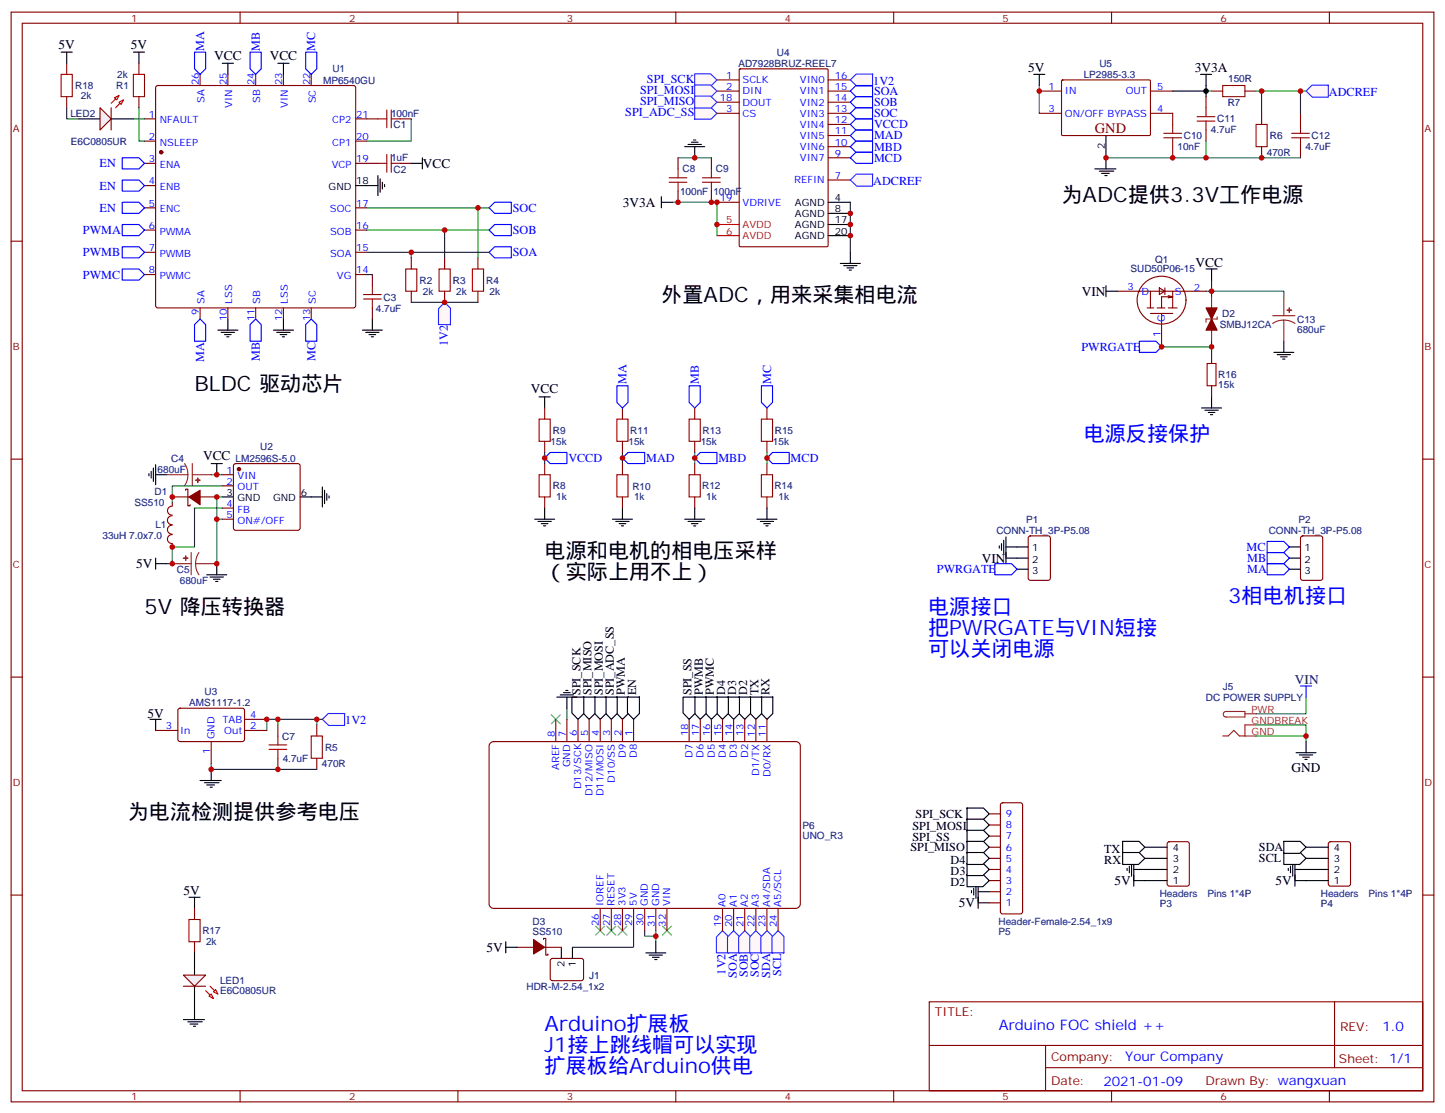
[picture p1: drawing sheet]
<svg xmlns="http://www.w3.org/2000/svg" width="459mm" height="353mm" viewBox="0 0 459 353" stroke-linecap="round" stroke-linejoin="round" font-family="sans-serif">
<g fill="none" stroke="#870000" stroke-width=".35">
<path d="M3.5 3.8h451.6v345.8h-451.6zM7.1 7.4h444.5v338.6h-444.5zM76.2 3.8v3.6M145.3 3.8v3.6M214.5 3.8v3.6M283.6 3.8v3.6M352.8 3.8v3.6M421.9 3.8v3.6M44.1 20.1v3.5M44.1 30.7v3.5M45.9 37.7h3.5M49.6 27.3l.5-.2h62.1l.5 .2 .2 .5v69.2l-.2 .5-.5 .2h-62.1l-.5-.3-.2-.4v-69.2z"/>
<path d="M63.5 23.6v3.5M72.3 23.6v3.5M81.1 23.6v3.5M90 23.6v3.5M98.8 23.6v3.5M112.9 37.7h7M127 37.7h3.5M45.9 44.8h3.5M45.9 51.8h3.5M45.9 58.9h3.5M112.9 44.8h3.5M112.9 51.8h7"/>
<path d="M127 51.8h3.5M3.5 76.5h3.6M45.9 65.9h3.5M45.9 73h3.5M112.9 65.9h3.5M112.9 73h3.5M451.6 76.5h3.5M45.9 80h3.5M45.9 87.1h3.5M63.5 97.7v3.5M72.3 97.7v3.5M81.1 97.7v3.5"/>
<path d="M90 97.7v3.5M98.8 97.7v3.5M112.9 80h3.5M112.9 87.1h3.5M3.5 145.7h3.6M54.7 159.4v1.1M54.7 157.7h5.3M58.9 155.5v-.3h.7v5.3h.7v-.4M63.5 157.7h5.3M70.6 154.1h3.5M70.6 150.6h3.5M74.3 147.3l.5-.2h19.7l.5 .2 .2 .5v19.7l-.2 .5-.5 .2h-19.7l-.5-.2-.2-.5v-19.7z"/>
<path d="M451.6 145.7h3.5M54.7 166.6a1.41 1.41 0 0 0-1.6 1.4 1.41 1.41 0 0 0 1.6 1.4M54.7 163.6a1.41 1.41 0 0 0-1.6 1.4 1.41 1.41 0 0 0 1.6 1.5M54.7 169.6a1.41 1.41 0 0 0-1.6 1.4 1.41 1.41 0 0 0 1.6 1.4M54.7 160.6a1.41 1.41 0 0 0-1.5 1.4 1.41 1.41 0 0 0 1.5 1.4M54.7 172.5v1M70.6 164.7h3.5M70.6 161.2h3.5M3.5 214.8h3.6M451.6 214.8h3.5M3.5 284h3.6M451.6 284h3.5"/>
<path d="M294.9 317.8h156.7v28.2h-156.7zM423.5 317.8l.1 20.9M295 331.7h156.4M331.8 338.7h119.6M331.8 331.7v14.1M76.2 346v3.6M145.3 346v3.6M214.5 346v3.6M283.6 346v3.6M352.8 346v3.6M421.9 346v3.6"/>
</g>
<g fill="#870000" stroke="#870000" stroke-width=".35">
<path d="M60 157.7l3.5-2.2v4.6z"/>
<circle cx="51.2" cy="48.3" r=".53"/>
<circle cx="75.8" cy="148.8" r=".53"/>
</g>
<g fill="none" stroke="#000" stroke-width=".35">
<path d="M42.3 16.5h3.6M44.1 16.5v3.6M70.6 20.1h3.5M72.3 20.1v3.5M88.2 20.1h3.5M90 20.1v3.5M112.9 58.9h7M119.9 55.7v6.4M120.6 56.8v4.2M121.4 57.8v2.1M122.1 58.5v.7M130.5 51.8h3.6"/>
<path d="M134.1 50.1v3.5M69.1 104.7h6.4M70.2 105.4h4.2M71.3 106.2h2.1M72 106.9h.7M72.3 101.2v3.5M86.8 104.7h6.3M87.8 105.4h4.3M88.9 106.2h2.1M89.6 106.9h.7M90 101.2v3.5M115 104.7h6.4"/>
<path d="M116.1 105.4h4.2M117.1 106.2h2.1M117.8 106.9h.7M118.2 101.2v3.5M47.3 150.2v.8M48 149.5v2.2M48.7 148.5v4.2M49.4 150.6h3.5M49.4 147.4v6.4M67 147.1h3.6M68.8 147.1v3.5M70.6 157.7h3.5"/>
<path d="M95.2 157.7h7.1M102.3 154.5v6.3M103 155.5v4.3M103.7 156.6v2.1M104.4 157.3v.7M49.4 177.1v3.5M49.4 178.8h3.5M68.8 178.8v3.6M65.6 182.4h6.4M66.7 183.1h4.2M67.7 183.8h2.1M68.4 184.5h.7"/>
</g>
<g fill="none" stroke="#00f" stroke-width=".35">
<path d="M61.7 16.5h3.6v5.3l-1.8 1.8-1.8-1.8zM79.4 16.5h3.5v5.3l-1.8 1.8-1.7-1.8zM97 16.5h3.5v5.3l-1.7 1.8-1.8-1.8zM38.8 50.1h5.3l1.8 1.7-1.8 1.8h-5.3zM38.8 57.1h5.3l1.8 1.8-1.8 1.7h-5.3zM38.8 71.2h5.3l1.8 1.8-1.8 1.8h-5.3zM38.8 78.3h5.3l1.8 1.7-1.8 1.8h-5.3zM38.8 64.2h5.3l1.8 1.7-1.8 1.8h-5.3zM155.2 73l1.8-1.8h5.3v3.6h-5.3zM155.2 65.9l1.8-1.7h5.3v3.5h-5.3zM157 78.3h5.3v3.5h-5.3l-1.8-1.8zM38.8 85.3h5.3l1.8 1.8-1.8 1.8h-5.3z"/>
<path d="M63.5 101.2l1.8 1.8v5.3h-3.6v-5.3zM81.1 101.2l1.8 1.8v5.3h-3.5v-5.3zM98.8 101.2l1.7 1.8v5.3h-3.5v-5.3z"/>
</g>
<path d="M42.3 23.6h3.6v7.1h-3.6zM119.9 37.7h2.9M122.8 34.9v5.6M124.2 37.7h2.8M124.2 34.9v5.6M119.9 51.8h2.9M122.8 49v5.6M124.2 49v5.6M124.2 51.8h2.8" fill="none" stroke="#a10000" stroke-width=".35"/>
<path d="M130.5 37.7v7.1h-14.1M67 150.6h3.6M70.6 157.7h-1.8v21.1M70.6 154.1h-15.9v5.3M68.8 164.7h1.8M70.6 161.2h-8.9v12.3h-7v5.3h-1.8" fill="none" stroke="#008700" stroke-width=".35"/>
<path d="M52.9 150.6h6.7M58.6 147.1l.8 1.6 .2 1.9M59.6 150.6l-.2 1.9-.8 1.6M61 150.6h6M61 147.1v7M54.7 178.8h6M60.7 175.3v7.1M62.1 178.8l.2 1.9 .8 1.7M62.1 178.8h6.7M63.1 175.3l-.8 1.7-.2 1.8" fill="none" stroke="#8c2424" stroke-width=".35"/>
<g fill="#8c2424" stroke="#8c2424" stroke-width=".35">
<path d="M62.8 151.7v1.4z"/>
<path d="M62.1 152.3l1.4 .1z"/>
<path d="M58.9 176.4v1.4z"/>
<path d="M58.2 177.1h1.4z"/>
</g>
<g fill="#fff7f7" stroke="#420aff" stroke-width=".35">
<path d="M220.5 23.4h5l2 2-1.8 1.8h-5.3z"/>
<path d="M220.5 27h5l2 1.9-1.8 1.8h-5.3z"/>
<path d="M220.5 34h5l2 1.9-1.8 1.9h-5.3z"/>
<path d="M220.5 30.5h5l2 1.9-1.8 1.9h-5.3z"/>
</g>
<g fill="none" stroke="#000" stroke-width=".35">
<path d="M328.1 23.6h3.5M329.8 23.6v3.5M372.2 28.9h10.6M381 23.6h3.5M382.8 23.6v7.1M217.3 46.5h6.4M218.4 45.8h4.2M219.4 45.1h2.1M220.1 44.4h.7M220.5 46.5v3.6M347.5 53.6h6.7M348.9 54.3h4.6"/>
<path d="M349.6 55h2.5M350.7 55.7h.7M351 43v10.6M209.9 64.2h3.5M209.9 62.4v3.5M262.8 64.2h7.1M262.8 67.7h7.1M262.8 71.2h7.1M262.8 74.8h7.1M266.7 83.6h6.3M267.8 84.3h4.2M268.8 85h2.1"/>
<path d="M269.5 85.7h.7M269.9 80v3.6"/>
</g>
<path d="M329.8 27.1v8.8M215.2 50.1h10.6M382.8 44.8v5.3h-31.8M213.4 64.2h14.1v10.6M269.9 64.2v15.8" fill="none" stroke="#008700" stroke-width=".35"/>
<g fill="none" stroke="#870000" stroke-width=".35">
<path d="M227.5 25.4h7.1M227.5 28.9h7.1M227.5 35.9h7.1M227.5 32.4h7.1M234.7 22l.2-.2h27.6l.3 .2v55.9l-.2 .3-27.7 .1-.3-.2zM262.8 25.4h7.1M262.8 28.9h7.1M262.8 35.9h7.1M262.8 39.5h7.1M262.8 32.4h7.1M329.8 28.9h7.1M329.8 35.9h7.1"/>
<path d="M337 25.5l.3-.1h27.7l.1 .3v17.1l-.3 .2-27.7-.1-.2-.2zM365.1 28.9h7.1M365.1 35.9h7.1v3.6M382.8 30.7v3.5M215.2 50.1v3.5M225.8 50.1v3.5M262.8 57.1h7.1M262.8 50.1h7.1M262.8 46.5h7.1M262.8 43h7.1M372.2 46.5v3.6M382.8 41.2v3.6"/>
<path d="M215.2 60.6v3.6M225.8 60.6v3.6M227.5 64.2h7.1"/>
</g>
<path d="M227.5 71.2h7.1M227.5 74.8h7.1" fill="none" stroke="#f00" stroke-width=".35"/>
<g fill="none" stroke="#a10000" stroke-width=".35">
<path d="M372.2 39.5v2.8M379.9 38.4h5.7M379.9 37h5.7M382.8 34.2v2.8M382.8 38.4v2.8M212.4 56.4h5.6M212.4 57.8h5.6M215.2 53.6v2.8M215.2 57.8v2.8M223 56.4h5.6M223 57.8h5.6M225.8 53.6v2.8"/>
<path d="M225.8 57.8v2.8M369.4 43.7h5.6M369.4 42.3h5.6M372.2 43.7v2.8"/>
</g>
<path d="M269.9 57.1l1.8-1.8h5.3l-.1 3.8h-5z" fill="#fff7f7" stroke="#420aff" stroke-width=".35"/>
<path d="M116.4 65.9h38.8M116.4 73h38.8M116.4 80h38.8M116.4 87.1h1.8" fill="none" stroke="#008700" stroke-width=".35"/>
<path d="M115.4 94.9h5.6M115.4 93.5h5.6M118.2 90.6v2.9M118.2 94.9v2.8M85.4 237.7h5.6M85.4 236.3h5.6M88.2 233.5v2.8M88.2 237.7v2.9" fill="none" stroke="#a10000" stroke-width=".35"/>
<path d="M118.2 87.1v3.5M118.2 97.7v3.5M88.2 230v3.5M88.2 240.6v3.5" fill="none" stroke="#870000" stroke-width=".35"/>
<path d="M47.6 228.2h3.6M49.4 228.2v3.5M63.5 247.6h6.7M64.9 248.3h4.6M65.6 249h2.5M66.7 249.7h.7M67 244.1v3.5" fill="none" stroke="#000" stroke-width=".35"/>
<g fill="#fff7f7" stroke="#420aff" stroke-width=".35">
<path d="M102.3 228.2l1.9-1.8h5.2v3.8h-5.1z"/>
<path d="M141.1 95.9l1.9 1.9v5.3l-3.8-.1v-5.1z"/>
</g>
<path d="M388.1 27.1h7v3.6h-7zM398.6 39.5h3.6v7h-3.6zM128.8 85.3h3.5v7.1h-3.5zM139.3 85.3h3.6v7.1h-3.6zM149.9 85.3h3.6v7.1h-3.6zM98.8 233.5h3.5v7.1h-3.5z" fill="none" stroke="#a10000" stroke-width=".35"/>
<path d="M384.5 28.9h3.6M395.1 28.9h3.5M400.4 35.9v3.6M400.4 46.5v3.6M130.5 81.8v3.5M130.5 92.4v3.5M141.1 81.8v3.5M141.1 92.4v3.5M151.7 81.8v3.5M151.7 92.4v3.5M100.5 230v3.5M100.5 240.6v3.5" fill="none" stroke="#870000" stroke-width=".35"/>
<path d="M141.1 73v8.8M151.7 65.9v15.9M130.5 95.9h21.2M130.5 80v1.8M88.2 228.2v1.8M100.5 228.2v1.8M102.3 228.2h-17.6v3.5" fill="none" stroke="#008700" stroke-width=".35"/>
<path d="M416.4 27h5.3l-.1 3.8h-5.1l-2-1.9z" fill="#fff7f7" stroke="#420aff" stroke-width=".35"/>
<path d="M412.7 39.5v2.8M409.9 43.7h5.7M409.9 42.3h5.7M412.7 43.7v2.8" fill="none" stroke="#a10000" stroke-width=".35"/>
<path d="M412.7 35.9v3.6M412.7 46.5v3.6" fill="none" stroke="#870000" stroke-width=".35"/>
<path d="M382.8 28.9h1.7M398.6 28.9h15.9M400.4 28.9v7M412.7 28.9v7M382.8 50.1h29.9" fill="none" stroke="#008700" stroke-width=".35"/>
<path d="M271.7 23.5h5.3l-.1 3.8h-5l-2-1.9z" fill="#fff7f7" stroke="#420aff" stroke-width=".35"/>
<g fill="none" stroke="#00f" stroke-width=".35">
<path d="M271.6 27.1h5.3v3.6h-5.3l-1.7-1.8zM271.6 30.7h5.3v3.5h-5.3l-1.7-1.8zM271.6 34.2h5.3v3.5h-5.3l-1.7-1.8zM271.6 37.7h5.3v3.5h-5.3l-1.7-1.7zM269.9 46.5l1.7-1.7h5.3v3.5h-5.3zM269.9 50.1l1.7-1.8h5.3v3.5h-5.3zM271.6 41.2h5.3v3.6h-5.3l-1.7-1.8zM361.6 108.3h5.3l1.8 1.7-1.8 1.8h-5.3zM195.8 122.4h3.5v5.3l-1.7 1.7-1.8-1.7zM218.7 122.4h3.5v5.3l-1.7 1.7-1.8-1.7zM241.7 122.4h3.5v5.3l-1.8 1.7-1.7-1.7zM172.9 145.3l1.7-1.8h5.3v3.6h-5.3z"/>
<path d="M197.6 145.3l1.7-1.8h5.3v3.6h-5.3zM220.5 145.3l1.7-1.8h5.3v3.6h-5.3zM243.4 145.3l1.8-1.8h5.3v3.6h-5.3zM402.2 171.8h5.3l1.7 1.7-1.7 1.8h-5.3zM402.2 175.3h5.3l1.7 1.8-1.7 1.7h-5.3zM402.2 178.8h5.3l1.7 1.8-1.7 1.8h-5.3z"/>
</g>
<g fill="none" stroke="#000" stroke-width=".35">
<path d="M351 92.4h3.5M351 90.6v3.6M382.8 85.3h3.5M384.5 85.3v3.6M404.3 111.8h6.3M405.3 112.5h4.3M406.4 113.2h2.1M407.1 113.9h.7M407.5 108.3v3.5M171.1 125.9h3.5M172.9 125.9v3.5M381.4 129.4h6.3"/>
<path d="M382.4 130.1h4.2M383.5 130.8h2.1M384.2 131.6h.7M384.5 125.9v3.5M169.7 164.7h6.3M170.7 165.4h4.3M171.8 166.1h2.1M172.5 166.8h.7M172.9 161.2v3.5M194.4 164.7h6.3M195.4 165.4h4.3M196.5 166.1h2.1"/>
<path d="M197.2 166.8h.7M197.6 161.2v3.5M217.3 164.7h6.4M218.4 165.4h4.2M219.4 166.1h2.1M220.1 166.8h.7M220.5 161.2v3.5M240.2 164.7h6.4M241.3 165.4h4.2M242.4 166.1h2.1M243.1 166.8h.7M243.4 161.2v3.5"/>
<path d="M319.3 177.1h7M319.3 175.3v3.5M322.8 173.5h3.5M409.2 177.1h3.5M409.2 173.5h3.5M322.8 180.6h3.5M409.2 180.6h3.5"/>
</g>
<path d="M383.1 115.3h2.8v7.1h-2.8zM171.1 133h3.5v7h-3.5zM195.8 133h3.5v7h-3.5zM218.7 133h3.5v7h-3.5zM241.7 133h3.5v7h-3.5zM171.1 150.6h3.5v7.1h-3.5zM195.8 150.6h3.5v7.1h-3.5zM218.7 150.6h3.5v7.1h-3.5zM241.7 150.6h3.5v7.1h-3.5z" fill="none" stroke="#a10000" stroke-width=".35"/>
<g fill="none" stroke="#870000" stroke-width=".35">
<path d="M354.5 92.4h28.3M362.8 90.2a7.7 7.7 0 0 1 13.1 2.2 7.7 7.7 0 0 1-8.4 10.3 7.5 7.5 0 0 1-4.7-12.5zM364.1 97.7h2.1M365.1 99.4h7.1M365.1 92.4v5.3M367.2 97.7h2.5M367.9 91.3l1.8 1.1-1.8 1.1zM368.7 99.4v3.2M369.7 91.3v2.2M370.8 94.5l1.4-.3h-3.5v3.5M370.8 97.7h2.8M370.8 93.8l1.4 .4"/>
<path d="M372.2 92.4v5.3M368.7 103v7M384.5 111.8v3.5M172.9 129.4v3.6M197.6 129.4v3.6M220.5 129.4v3.6M243.4 129.4v3.6M384.5 122.4v3.5M172.9 140v3.5M172.9 147.1v3.5M172.9 157.7v3.5M197.6 140v3.5"/>
<path d="M197.6 147.1v3.5M197.6 157.7v3.5M220.5 140v3.5M220.5 147.1v3.5M220.5 157.7v3.5M243.4 140v3.5M243.4 147.1v3.5M243.4 157.7v3.5M326.6 170.2l.4-.2h5.7l.6 .4 .1 13-.5 .7h-5.9l-.6-.4-.1-13zM413 170.2l.5-.2h5.6l.7 .4v13l-.5 .7h-5.8l-.7-.4-.1-13z"/>
</g>
<path d="M382.8 92.4h24.7v1.8M384.5 88.9v5.3M368.7 110h15.8M384.5 108.3v3.5M172.9 143.5v3.6M197.6 143.5v3.6M220.5 143.5v3.6M243.4 143.5v3.6" fill="none" stroke="#008700" stroke-width=".35"/>
<path d="M384.5 94.2v14.1M407.5 94.2v6M386.3 100.5v.7h-3.5v1.1M403.9 100.2h7.1M407.5 101.6l-1.9 .2-1.7 .8M407.5 101.6l1.8 .2 1.7 .8M407.5 101.6v6.7" fill="none" stroke="#8c2424" stroke-width=".35"/>
<g fill="#870000" stroke="#870000" stroke-width=".35">
<path d="M382.8 97.7h3.5l-1.8 3.5z"/>
<path d="M384.5 101.2l1.8 3.5h-3.5z"/>
</g>
<g fill="#8c2424" stroke="#8c2424" stroke-width=".35">
<path d="M408.5 98.4h1.4z"/>
<path d="M409.2 97.7v1.4z"/>
</g>
<g fill="#fff7f7" stroke="#420aff" stroke-width=".35">
<path d="M229.3 295.2l1.9 1.9v5.3l-3.8-.1v-5z"/>
<path d="M232.8 295.2l1.9 1.9v5.3l-3.8-.1v-5z"/>
<path d="M236.4 295.2l1.8 1.9v5.3l-3.8-.1v-5z"/>
<path d="M239.9 295.2l1.8 1.9v5.3l-3.8-.1v-5z"/>
<path d="M243.4 295.2l1.9 1.9v5.3l-3.8-.1v-5z"/>
<path d="M246.9 295.2l1.9 1.9v5.3l-3.8-.1v-5z"/>
</g>
<g fill="#fff" stroke="#000" stroke-width=".35">
<path d="M241.5 221.2l3.8-.1v5.3l-1.9 1.8-1.9-2z"/>
<path d="M237.9 221.2l3.8-.1v5.3l-1.8 1.8-2-2z"/>
<path d="M234.4 221.2l3.8-.1v5.3l-1.8 1.8-2-2z"/>
<path d="M230.9 221.2l3.8-.1v5.3l-1.9 1.8-1.9-2z"/>
<path d="M227.4 221.2l3.8-.1v5.3l-1.9 1.8-1.9-2z"/>
<path d="M223.8 221.2l3.8-.1v5.3l-1.8 1.8-2-2z"/>
<path d="M220.3 221.2l3.8-.1v5.3l-1.9 1.8-1.9-2z"/>
<path d="M195.6 221.2l3.8-.1v5.3l-1.8 1.8-2-2z"/>
<path d="M192.1 221.2l3.8-.1v5.3l-1.9 1.8-1.9-2z"/>
<path d="M188.6 221.2l3.8-.1v5.3l-1.9 1.8-1.9-2z"/>
<path d="M185 221.2l3.8-.1v5.3l-1.8 1.8-2-2z"/>
<path d="M181.5 221.2l3.8-.1v5.3l-1.9 1.8-1.9-2z"/>
</g>
<path d="M179.9 224.7v3.5M201.1 295.2v5.3h-19.4M204.6 295.2v1.8h3.5M208.1 295.2v3.6" fill="none" stroke="#008700" stroke-width=".35"/>
<g fill="none" stroke="#000" stroke-width=".35">
<path d="M178.9 219.7h2.1M179.6 219h.7M176.7 221.2h6.4M177.8 220.5h4.2M179.9 221.2v3.5M60 284.7h3.5M61.7 284.7v3.5M160.5 298.8v3.5M208.1 298.8v3.5M61.7 302.3v7.1M61.7 312.9v7M160.5 300.5h3.5"/>
<path d="M178.2 300.5v3.6M181.7 300.5v3.6M205 302.3h6.3M206 303h4.3M207.1 303.7h2.1M207.8 304.4h.7"/>
</g>
<path d="M175 226.8l2.8 2.8M177.8 226.8l-2.8 2.8M189.1 293.8l2.8 2.9M191.9 293.8l-2.8 2.9M192.6 293.8l2.8 2.9M195.4 293.8l-2.8 2.9M210.3 293.8l2.8 2.9M213.1 293.8l-2.8 2.9" fill="none" stroke="#3c3" stroke-width=".35"/>
<path d="M61.7 288.2v3.5M61.7 298.8v3.5M172.5 298.1v-.4h.7v5.3h.7v-.4M164 300.5h5.3M172.9 300.5h5.3M174.9 304.3l.4-.2h9.5l.4 .7-.1 5.9-.6 .4-9.4-.1-.5-.6v-5.6z" fill="none" stroke="#870000" stroke-width=".35"/>
<path d="M169.3 298.1l3.6 2.4-3.6 2.1z" fill="#870000" stroke="#870000" stroke-width=".35"/>
<path d="M60 291.7h3.5v7.1h-3.5z" fill="none" stroke="#a10000" stroke-width=".35"/>
<path d="M58.2 309.4h7.1l-3.6 3.5z" fill="#f0f0f0" stroke="#870000" stroke-width=".35"/>
<path d="M65.3 314.3l2.4 2.5M66.7 312.9l2.4 2.4" fill="none" stroke="#f00" stroke-width=".35"/>
<g fill="#f0f0f0" stroke="#f00" stroke-width=".35">
<path d="M66.3 316.1l.7-.8 .7 1.5z"/>
<path d="M67.7 314.6l.7-.7 .7 1.4z"/>
</g>
<path d="M21.2 20.1v3.5M21.2 30.7v3.5M58.2 312.9h7.1" fill="none" stroke="#870000" stroke-width=".35"/>
<g fill="none" stroke="#000" stroke-width=".35">
<path d="M310.4 279.7v8.5M357.7 275.5v.7M358.4 274.8v2.1M359.1 273.7v4.3M359.8 275.8h3.6M359.8 272.7v6.3M408.9 275.5v.7M409.6 274.8v2.1M410.3 273.7v4.3M411 275.8h3.5M411 272.7v6.3M308.3 282.5v.7"/>
<path d="M309 281.8v2.2M309.7 280.8v4.2M310.4 282.9h3.6M310.4 286.4h3.6M61.7 319.9v3.6M58.2 323.5h6.7M59.6 324.2h4.6M60.3 324.9h2.5M61.4 325.6h.7"/>
</g>
<path d="M19.4 23.6h3.5v7.1h-3.5z" fill="none" stroke="#a10000" stroke-width=".35"/>
<path d="M44.1 34.2v10.6h1.8" fill="none" stroke="#008700" stroke-width=".35"/>
<g fill="#fff" stroke="#000" stroke-width=".35">
<path d="M356.2 266.9h5.3l1.9 1.9-2.1 1.9h-5z"/>
<path d="M356.2 270.5h5.3l1.9 1.8-2.1 1.9h-5z"/>
</g>
<path d="M359.8 279.4h3.6M359.8 277.6v3.5" fill="none" stroke="#000" stroke-width=".35"/>
<g fill="#fff" stroke="#000" stroke-width=".35">
<path d="M407.4 270.5h5.3l1.8 1.8-2 1.9h-5z"/>
<path d="M407.4 266.9h5.3l1.8 1.9-2 1.9h-5z"/>
</g>
<g fill="none" stroke="#000" stroke-width=".35">
<path d="M24.7 37.7h7M35.3 37.7h7M317.1 173.2v.7M317.9 172.5v2.1M318.6 171.4v4.2M319.3 173.5h3.5M319.3 170.4v6.3M411.3 238.8h6.4M412.4 239.5h4.2M414.5 235.3v3.5M413.5 240.2h2.1M414.2 240.9h.7"/>
<path d="M363.4 279.4h7M363.4 275.8h7M363.4 272.3h7M363.4 268.8h7M411 279.4h3.5M411 277.6v3.5"/>
</g>
<path d="M398.6 230h15.9v5.3M398.6 233.5h15.9M414.5 221.2v5.2h-15.9" fill="none" stroke="#008700" stroke-width=".35"/>
<path d="M315.7 178.8h5.3l1.8 1.8-1.8 1.8h-5.3zM412.7 217.6h3.6M414.5 217.6v3.6" fill="none" stroke="#00f" stroke-width=".35"/>
<path d="M388.1 233.5h1.7l1.8-1.8 1.7 1.8h5.3M388.5 226l.6-.3h6v1.8h-6a.88 .88 0 0 1-.8-.6 .88 .88 0 0 1 .2-.9zM395.1 226.4h3.5M398.6 230l-3.5-.1v3.6" fill="none" stroke="#8c2424" stroke-width=".35"/>
<path d="M314 258.2h3.5M317.7 254.9l.5-.2h5.6l.5 .2 .3 .5v33.8l-.3 .5-.5 .2h-5.6l-.5-.2-.2-.5v-33.8zM314 279.4h3.5M314 275.8h3.5M314 272.3h3.5M314 268.8h3.5M314 265.3h3.5M314 261.7h3.5M370.7 267.2l.4-.2h5.7l.6 .4 .1 13-.5 .7h-5.9l-.6-.4-.1-13zM314 286.4h3.5M314 282.9h3.5" fill="none" stroke="#870000" stroke-width=".35"/>
<path d="M196.1 293.8l2.9 2.9M199 293.8l-2.9 2.9" fill="none" stroke="#3c3" stroke-width=".35"/>
<path d="M31.7 34.2l3.6 3.5-3.6 3.5z" fill="#f0f0f0" stroke="#870000" stroke-width=".35"/>
<path d="M37.7 30.3l-2.4 2.5M39.2 31.7l-2.5 2.5" fill="none" stroke="#f00" stroke-width=".35"/>
<g fill="#f0f0f0" stroke="#f00" stroke-width=".35">
<path d="M37.7 32.4l1.5-.7-.7 1.4z"/>
<path d="M36.3 31l1.4-.7-.7 1.4z"/>
</g>
<path d="M35.3 34.2v7" fill="none" stroke="#870000" stroke-width=".35"/>
<path d="M21.2 34.2v3.5h3.5M42.3 37.7h3.6" fill="none" stroke="#008700" stroke-width=".35"/>
<path d="M19.4 16.5h3.5M21.2 16.5v3.6" fill="none" stroke="#000" stroke-width=".35"/>
<path d="M155.5 235.8l1.1-.5h96a1.41 1.41 0 0 1 1.4 1.4v50.1a1.51 1.51 0 0 1-1.4 1.4h-96a1.51 1.51 0 0 1-1.4-1.4v-50.1z" fill="#fff" stroke="#800000" stroke-width=".35"/>
<g fill="none" stroke="#870000" stroke-width=".35">
<path d="M176.4 228.2v7.1M179.9 228.2v7.1M183.4 228.2v7.1M187 228.2v7.1M190.5 228.2v7.1M194 228.2v7.1M197.6 228.2v7.1M201.1 228.2v7.1M218.7 228.2v7.1M222.2 228.2v7.1M225.8 228.2v7.1M229.3 228.2v7.1"/>
<path d="M232.8 228.2v7.1M236.4 228.2v7.1M239.9 228.2v7.1M243.4 228.2v7.1M421.8 267.2l.5-.2h5.6l.7 .4v13l-.4 .7h-5.9l-.7-.4v-13zM190.5 288.2v7M194 288.2v7M197.6 288.2v7M201.1 288.2v7M204.6 288.2v7M208.1 288.2v7M211.7 288.2v7"/>
<path d="M229.3 288.2v7M232.8 288.2v7M236.4 288.2v7M239.9 288.2v7M243.4 288.2v7M246.9 288.2v7"/>
</g>
<path d="M414.5 279.4h7.1M414.5 275.8h7.1M414.5 272.3h7.1M414.5 268.8h7.1" fill="none" stroke="#000" stroke-width=".35"/>
<g fill="#fff" stroke="#000" stroke-width=".35">
<path d="M306.8 256.3h5.3l1.9 1.9-2.1 1.9h-5z"/>
<path d="M306.8 259.9h5.3l1.9 1.8-2.1 2h-5z"/>
<path d="M306.8 263.4h5.3l1.9 1.9-2.1 1.9h-5z"/>
<path d="M306.8 266.9h5.3l1.9 1.9-2.1 1.9h-5z"/>
<path d="M306.8 277.5h5.3l1.9 1.9-2.1 1.9h-5z"/>
<path d="M306.8 274h5.3l1.9 1.8-2.1 2h-5z"/>
<path d="M306.8 270.5h5.3l1.9 1.8-2.1 1.9h-5z"/>
<path d="M216.8 221.2l3.8-.1v5.3l-1.9 1.8-1.9-2z"/>
<path d="M199.1 221.2l3.8-.1v5.3l-1.8 1.8-2-2z"/>
</g>
<path d="M49.4 231.7h7M56.7 224.9l.4-.2h20.1l.4 .7-.1 9.4-.6 .5-20-.1-.5-.6v-9.2zM67 235.3v7M77.6 231.7h7.1M77.6 228.2h7.1" fill="none" stroke="#870000" stroke-width=".35"/>
<path d="M67 242.3v1.8h33.5" fill="none" stroke="#008700" stroke-width=".35"/>
<g fill="#c00">
<circle cx="68.8" cy="164.7" r=".88"/>
<circle cx="68.8" cy="150.6" r=".88"/>
<circle cx="68.8" cy="157.7" r=".88"/>
<circle cx="54.7" cy="157.7" r=".88"/>
<circle cx="68.8" cy="178.8" r=".88"/>
<circle cx="54.7" cy="173.5" r=".88"/>
<circle cx="54.7" cy="178.8" r=".88"/>
<circle cx="269.9" cy="67.7" r=".88"/>
<circle cx="269.9" cy="71.2" r=".88"/>
<circle cx="269.9" cy="74.8" r=".88"/>
</g>
<circle cx="382.8" cy="28.9" r=".88" fill="#000"/>
<g fill="#c00">
<circle cx="220.5" cy="50.1" r=".88"/>
<circle cx="227.5" cy="71.2" r=".88"/>
<circle cx="227.5" cy="64.2" r=".88"/>
<circle cx="225.8" cy="64.2" r=".88"/>
<circle cx="215.2" cy="64.2" r=".88"/>
<circle cx="329.8" cy="28.9" r=".88"/>
<circle cx="351" cy="50.1" r=".88"/>
<circle cx="372.2" cy="50.1" r=".88"/>
<circle cx="88.2" cy="228.2" r=".88"/>
<circle cx="100.5" cy="228.2" r=".88"/>
<circle cx="141.1" cy="95.9" r=".88"/>
<circle cx="130.5" cy="80" r=".88"/>
<circle cx="141.1" cy="73" r=".88"/>
<circle cx="151.7" cy="65.9" r=".88"/>
<circle cx="382.8" cy="50.1" r=".88"/>
<circle cx="400.4" cy="50.1" r=".88"/>
<circle cx="400.4" cy="28.9" r=".88"/>
<circle cx="412.8" cy="28.9" r=".88"/>
<circle cx="172.9" cy="145.3" r=".88"/>
<circle cx="197.6" cy="145.3" r=".88"/>
<circle cx="220.5" cy="145.3" r=".88"/>
<circle cx="243.4" cy="145.3" r=".88"/>
<circle cx="384.5" cy="92.4" r=".88"/>
<circle cx="384.5" cy="110" r=".88"/>
<circle cx="368.7" cy="110" r=".88"/>
<circle cx="208.1" cy="297" r=".88"/>
<circle cx="414.5" cy="233.5" r=".88"/>
<circle cx="84.7" cy="228.2" r=".88"/>
<circle cx="88.2" cy="244.1" r=".88"/>
<circle cx="67" cy="244.1" r=".88"/>
</g>
<g font-size="6.7">
<text x="336.9" y="64.2">为ADC提供3.3V工作电源</text>
<text x="209.9" y="95.9">外置ADC，用来采集相电流</text>
<text x="61.7" y="124.1">BLDC 驱动芯片</text>
<text x="172.9" y="177.1">电源和电机的相电压采样</text>
<text x="172.9" y="183.8">（实际上用不上）</text>
<text x="45.9" y="194.7">5V 降压转换器</text>
<text x="40.6" y="260">为电流检测提供参考电压</text>
</g>
<g font-size="6.7" fill="#00f">
<text x="344" y="140">电源反接保护</text>
<text x="389.8" y="191.2">3相电机接口</text>
<text x="294.6" y="194.7">电源接口</text>
<text x="294.6" y="201.4">把PWRGATE与VIN短接</text>
<text x="294.6" y="208.1">可以关闭电源</text>
<text x="172.9" y="327">Arduino扩展板</text>
<text x="172.9" y="333.7">J1接上跳线帽可以实现</text>
<text x="172.9" y="340.4">扩展板给Arduino供电</text>
</g>
<text font-size="4.6" fill="#800" x="347.5" y="42.3">GND</text>
<text font-size="4.6" fill="#00f" x="317" y="326.8">Arduino FOC shield ++</text>
<g font-size="4.2">
<text x="18.6" y="15.4">5V</text>
<text x="41.5" y="15.4">5V</text>
<text x="68" y="19">VCC</text>
<text x="85.6" y="19">VCC</text>
<text x="326.3" y="22.9">5V</text>
<text x="379.2" y="22.9">3V3A</text>
<text x="134.2" y="53.3">VCC</text>
<text x="197.7" y="65.6">3V3A</text>
<text x="379.4" y="84.6">VCC</text>
<text x="343.4" y="93.8">VIN</text>
<text x="168.5" y="124.8">VCC</text>
<text x="64.4" y="146">VCC</text>
<text x="311.6" y="178.5">VIN</text>
<text x="43.3" y="180.3">5V</text>
<text x="46.8" y="227.9">5V</text>
<text x="409.9" y="244.9">GND</text>
<text x="353.7" y="280.8">5V</text>
<text x="404.9" y="280.8">5V</text>
<text x="58.2" y="284">5V</text>
<text x="304.3" y="287.9">5V</text>
<text x="154.4" y="302">5V</text>
</g>
<text font-size="4.2" fill="#000080" x="411" y="216.9">VIN</text>
<g font-size="4.2" fill="#00f">
<text x="438.7" y="327.1">1.0</text>
<text x="357.1" y="336.6">Your Company</text>
<text x="350.2" y="344.4">2021-01-09</text>
</g>
<g font-size="3.9" fill="#00f">
<text x="64.8" y="16.1" transform="rotate(-90 64.8 16.1)">MA</text>
<text x="82.4" y="16.1" transform="rotate(-90 82.4 16.1)">MB</text>
<text x="100.1" y="16.1" transform="rotate(-90 100.1 16.1)">MC</text>
<text x="203.1" y="29.8">SPI_MOSI</text>
<text x="205.3" y="26.3">SPI_SCK</text>
<text x="277.2" y="26.9">1V2</text>
<text x="203.1" y="33.3">SPI_MISO</text>
<text x="277.4" y="30.1">SOA</text>
<text x="277.4" y="33.7">SOB</text>
<text x="421.8" y="30.4">ADCREF</text>
<text x="198.5" y="36.9">SPI_ADC_SS</text>
<text x="277.4" y="37.2">SOC</text>
<text x="277.4" y="40.7">VCCD</text>
<text x="277.4" y="44.3">MAD</text>
<text x="277.4" y="47.8">MBD</text>
<text x="31.6" y="53.1">EN</text>
<text x="277.4" y="51.3">MCD</text>
<text x="277.2" y="58.7">ADCREF</text>
<text x="31.6" y="60.2">EN</text>
<text x="31.6" y="67.2">EN</text>
<text x="162.7" y="67.2">SOC</text>
<text x="26.3" y="74.3">PWMA</text>
<text x="162.7" y="74.2">SOB</text>
<text x="26.3" y="81.4">PWMB</text>
<text x="162.7" y="81.3">SOA</text>
<text x="26.3" y="88.4">PWMC</text>
<text x="142.1" y="109.7" transform="rotate(-90 142.1 109.7)">1V2</text>
<text x="343.2" y="111.2">PWRGATE</text>
<text x="64.8" y="114.8" transform="rotate(-90 64.8 114.8)">MA</text>
<text x="82.5" y="114.6" transform="rotate(-90 82.5 114.6)">MB</text>
<text x="100.1" y="114.6" transform="rotate(-90 100.1 114.6)">MC</text>
<text x="198.9" y="121.9" transform="rotate(-90 198.9 121.9)">MA</text>
<text x="221.8" y="121.9" transform="rotate(-90 221.8 121.9)">MB</text>
<text x="244.7" y="121.9" transform="rotate(-90 244.7 121.9)">MC</text>
<text x="180.4" y="146.6">VCCD</text>
<text x="205.1" y="146.6">MAD</text>
<text x="228" y="146.6">MBD</text>
<text x="250.9" y="146.6">MCD</text>
<text x="395.6" y="174.8">MC</text>
<text x="395.9" y="178.3">MB</text>
<text x="297.4" y="181.8">PWRGATE</text>
<text x="395.9" y="181.8">MA</text>
<text x="109.6" y="229.8">1V2</text>
<text x="230.3" y="309.2" transform="rotate(-90 230.3 309.2)">1V2</text>
<text x="233.8" y="310.2" transform="rotate(-90 233.8 310.2)">SOA</text>
<text x="237.3" y="310" transform="rotate(-90 237.3 310)">SOB</text>
<text x="240.9" y="310" transform="rotate(-90 240.9 310)">SOC</text>
<text x="244.4" y="310.2" transform="rotate(-90 244.4 310.2)">SDA</text>
<text x="247.9" y="309.6" transform="rotate(-90 247.9 309.6)">SCL</text>
</g>
<g font-size="3.9">
<text x="184.2" y="220.5" transform="rotate(-90 184.2 220.5)">SPI_SCK</text>
<text x="187.8" y="220.5" transform="rotate(-90 187.8 220.5)">SPI_MISO</text>
<text x="191.3" y="220.5" transform="rotate(-90 191.3 220.5)">SPI_MOSI</text>
<text x="194.8" y="220.5" transform="rotate(-90 194.8 220.5)">SPI_ADC_SS</text>
<text x="198.4" y="220.5" transform="rotate(-90 198.4 220.5)">PWMA</text>
<text x="201.9" y="220.5" transform="rotate(-90 201.9 220.5)">EN</text>
<text x="219.5" y="220.5" transform="rotate(-90 219.5 220.5)">SPI_SS</text>
<text x="223" y="220.5" transform="rotate(-90 223 220.5)">PWMB</text>
<text x="226.6" y="220.5" transform="rotate(-90 226.6 220.5)">PWMC</text>
<text x="230.1" y="220.5" transform="rotate(-90 230.1 220.5)">D4</text>
<text x="233.6" y="220.5" transform="rotate(-90 233.6 220.5)">D3</text>
<text x="237.2" y="220.5" transform="rotate(-90 237.2 220.5)">D2</text>
<text x="240.7" y="220.5" transform="rotate(-90 240.7 220.5)">TX</text>
<text x="244.2" y="220.5" transform="rotate(-90 244.2 220.5)">RX</text>
<text x="289.6" y="263.4">SPI_MOSI</text>
<text x="290.6" y="259.4">SPI_SCK</text>
<text x="289.6" y="266.9">SPI_SS</text>
<text x="289" y="270">SPI_MISO</text>
<text x="301.7" y="274">D4</text>
<text x="350.4" y="270.6">TX</text>
<text x="350.4" y="274.1">RX</text>
<text x="399.5" y="273.6">SCL</text>
<text x="399.5" y="270.1">SDA</text>
<text x="301.7" y="281">D2</text>
<text x="301.7" y="277.5">D3</text>
</g>
<g font-size="3.9" fill="#800">
<text x="296.7" y="322.4">TITLE:</text>
<text x="425.3" y="327.1">REV:</text>
<text x="333.6" y="336.6">Company:</text>
<text x="425" y="337.2">Sheet: 1/1</text>
<text x="333.6" y="344.3">Date:</text>
<text x="382.6" y="344.4">Drawn By: wangxuan</text>
</g>
<g font-size="3.2" fill="#800">
<text x="41.6" y="6.8">1</text>
<text x="110.8" y="6.8">2</text>
<text x="179.9" y="6.8">3</text>
<text x="249.1" y="6.8">4</text>
<text x="318.2" y="6.8">5</text>
<text x="387.3" y="6.8">6</text>
<text x="4.1" y="41.9">A</text>
<text x="452.1" y="41.9">A</text>
<text x="4.1" y="111.1">B</text>
<text x="452.1" y="111.1">B</text>
<text x="4.1" y="180.2">C</text>
<text x="452.1" y="180.2">C</text>
<text x="4.1" y="249.4">D</text>
<text x="452.1" y="249.4">D</text>
<text x="41.6" y="349">1</text>
<text x="110.8" y="349">2</text>
<text x="179.9" y="349">3</text>
<text x="249.1" y="349">4</text>
<text x="318.2" y="349">5</text>
<text x="387.3" y="349">6</text>
</g>
<g font-size="3.2" fill="#000080">
<text x="246.6" y="17.8">U4</text>
<text x="105.5" y="23">U1</text>
<text x="234.3" y="21.3">AD7928BRUZ-REEL7</text>
<text x="348.9" y="21.2">U5</text>
<text x="23.9" y="28.3">R18</text>
<text x="36.9" y="28.3">R1</text>
<text x="37.2" y="24.7">2k</text>
<text x="102.5" y="26.5">MP6540GU</text>
<text x="344" y="24.8">LP2985-3.3</text>
<text x="389.8" y="26.1">150R</text>
<text x="25.6" y="31.5">2k</text>
<text x="389.6" y="33.5">R7</text>
<text x="22.3" y="37.1">LED2</text>
<text x="124.1" y="37.1">100nF</text>
<text x="124.9" y="40.6">C1</text>
<text x="386.3" y="38.9">C11</text>
<text x="22.5" y="45.9">E6C0805UR</text>
<text x="373.7" y="47.6">10nF</text>
<text x="375.7" y="44.2">C10</text>
<text x="384.3" y="42.4">4.7uF</text>
<text x="403" y="44.2">R6</text>
<text x="414.3" y="47.6">4.7uF</text>
<text x="416.3" y="44.2">C12</text>
<text x="124.1" y="51.2">1uF</text>
<text x="402" y="49.4">470R</text>
<text x="124.9" y="54.7">C2</text>
<text x="216.6" y="54.7">C8</text>
<text x="227.2" y="54.7">C9</text>
<text x="215.8" y="61.8">100nF</text>
<text x="226.4" y="61.8">100nF</text>
<text x="366.6" y="83.3">Q1</text>
<text x="358.8" y="86.4">SUD50P06-15</text>
<text x="121.7" y="95.3">C3</text>
<text x="133.2" y="90">R2</text>
<text x="134.2" y="93.5">2k</text>
<text x="143.7" y="90">R3</text>
<text x="144.8" y="93.5">2k</text>
<text x="154.3" y="90">R4</text>
<text x="155.4" y="93.5">2k</text>
<text x="119.3" y="98.8">4.7uF</text>
<text x="387.9" y="100.6">D2</text>
<text x="387.2" y="104.1">SMBJ12CA</text>
<text x="411.7" y="105.5">680uF</text>
<text x="411.7" y="102.3">C13</text>
<text x="386.6" y="123.2">15k</text>
<text x="386.6" y="120">R16</text>
<text x="175.5" y="137.6">R9</text>
<text x="200" y="137.6">R11</text>
<text x="223" y="137.6">R13</text>
<text x="245.9" y="137.6">R15</text>
<text x="82.6" y="142.7">U2</text>
<text x="174.8" y="141.1">15k</text>
<text x="199.5" y="141.1">15k</text>
<text x="222.4" y="141.1">15k</text>
<text x="245.3" y="141.1">15k</text>
<text x="50" y="150">680uF</text>
<text x="54.3" y="146.4">C4</text>
<text x="74.8" y="146.4">LM2596S-5.0</text>
<text x="175.5" y="155.3">R8</text>
<text x="200.7" y="155.3">R10</text>
<text x="222.9" y="155.3">R12</text>
<text x="245.8" y="155.3">R14</text>
<text x="42.7" y="160.6">SS510</text>
<text x="49.1" y="157">D1</text>
<text x="176.5" y="158.8">1k</text>
<text x="201.2" y="158.8">1k</text>
<text x="224.2" y="158.8">1k</text>
<text x="247.1" y="158.8">1k</text>
<text x="49.3" y="167.6">L1</text>
<text x="325.7" y="165.8">P1</text>
<text x="412.2" y="165.8">P2</text>
<text x="32.5" y="171.1">33uH 7.0x7.0</text>
<text x="316.2" y="169.4">CONN-TH_3P-P5.08</text>
<text x="402.7" y="169.4">CONN-TH_3P-P5.08</text>
<text x="56.1" y="181.7">C5</text>
<text x="57.1" y="185.3">680uF</text>
<text x="64.9" y="220.4">U3</text>
<text x="388.1" y="218.8">J5</text>
<text x="60.1" y="224.1">AMS1117-1.2</text>
<text x="382.7" y="222.3">DC POWER SUPPLY</text>
<text x="89.6" y="234.7">C7</text>
<text x="103.2" y="238.2">R5</text>
<text x="89.7" y="241.7">4.7uF</text>
<text x="102.2" y="243.5">470R</text>
<text x="254.7" y="262.8">P6</text>
<text x="254.7" y="266">UNO_R3</text>
<text x="368.1" y="284.7">Headers</text>
<text x="368.1" y="287.8">P3</text>
<text x="383.2" y="284.7">Pins 1*4P</text>
<text x="419.2" y="284.7">Headers</text>
<text x="419.2" y="287.8">P4</text>
<text x="434.4" y="284.7">Pins 1*4P</text>
<text x="169" y="293.5">D3</text>
<text x="316.9" y="293.5">Header-Female-2.54_1x9</text>
<text x="64.2" y="296.4">R17</text>
<text x="65.4" y="299.9">2k</text>
<text x="169" y="296.7">SS510</text>
<text x="316.9" y="296.6">P5</text>
<text x="187" y="310.5">J1</text>
<text x="69.8" y="315.4">E6C0805UR</text>
<text x="69.9" y="312.3">LED1</text>
<text x="167.1" y="314">HDR-M-2.54_1x2</text>
</g>
<g font-size="3.2" fill="#00f">
<text x="63.1" y="27" transform="rotate(-90 63.1 27)">26</text>
<text x="72" y="27" transform="rotate(-90 72 27)">25</text>
<text x="80.8" y="27" transform="rotate(-90 80.8 27)">24</text>
<text x="89.6" y="27" transform="rotate(-90 89.6 27)">23</text>
<text x="98.4" y="27" transform="rotate(-90 98.4 27)">22</text>
<text x="230.5" y="25">1</text>
<text x="230.5" y="28.5">2</text>
<text x="235.7" y="26.4">SCLK</text>
<text x="235.7" y="30">DIN</text>
<text x="253.9" y="30">VIN1</text>
<text x="253.9" y="26.4">VIN0</text>
<text x="264.9" y="28.5">15</text>
<text x="264.9" y="25">16</text>
<text x="332.8" y="28.5">1</text>
<text x="338" y="30">IN</text>
<text x="357.3" y="30">OUT</text>
<text x="367.2" y="28.5">5</text>
<text x="64.9" y="32.8" transform="rotate(-90 64.9 32.8)">SA</text>
<text x="73.7" y="34.3" transform="rotate(-90 73.7 34.3)">VIN</text>
<text x="82.5" y="32.8" transform="rotate(-90 82.5 32.8)">SB</text>
<text x="91.4" y="34.3" transform="rotate(-90 91.4 34.3)">VIN</text>
<text x="100.2" y="32.8" transform="rotate(-90 100.2 32.8)">SC</text>
<text x="228.4" y="32.1">18</text>
<text x="230.5" y="35.6">3</text>
<text x="235.7" y="33.5">DOUT</text>
<text x="253.9" y="33.5">VIN2</text>
<text x="264.9" y="35.6">13</text>
<text x="264.9" y="32.1">14</text>
<text x="332.8" y="35.6">3</text>
<text x="367.2" y="35.6">4</text>
<text x="47.2" y="37.4">1</text>
<text x="50.7" y="39.1">NFAULT</text>
<text x="105.4" y="39.1">CP2</text>
<text x="113.1" y="37.4">21</text>
<text x="235.7" y="37">CS</text>
<text x="253.9" y="40.5">VIN4</text>
<text x="253.9" y="37">VIN3</text>
<text x="264.9" y="39.1">12</text>
<text x="338" y="37">ON/OFF BYPASS</text>
<text x="47.2" y="44.4">2</text>
<text x="50.7" y="46.2">NSLEEP</text>
<text x="105.4" y="46.2">CP1</text>
<text x="113.1" y="44.4">20</text>
<text x="253.9" y="47.6">VIN6</text>
<text x="253.9" y="44.1">VIN5</text>
<text x="264.9" y="46.2">10</text>
<text x="264.9" y="42.7">11</text>
<text x="47.2" y="51.5">3</text>
<text x="50.7" y="53.2">ENA</text>
<text x="105.3" y="53.2">VCP</text>
<text x="113.1" y="51.5">19</text>
<text x="253.9" y="51.1">VIN7</text>
<text x="264.9" y="49.7">9</text>
<text x="47.2" y="58.5">4</text>
<text x="252" y="58.2">REFIN</text>
<text x="264.9" y="56.8">7</text>
<text x="47.2" y="65.6">5</text>
<text x="50.7" y="60.3">ENB</text>
<text x="113.1" y="65.6">17</text>
<text x="228.4" y="63.8">19</text>
<text x="235.7" y="65.2">VDRIVE</text>
<text x="50.7" y="67.3">ENC</text>
<text x="104.7" y="67.3">SOC</text>
<text x="47.2" y="72.6">6</text>
<text x="50.7" y="74.4">PWMA</text>
<text x="104.7" y="74.4">SOB</text>
<text x="113.1" y="72.6">16</text>
<text x="47.2" y="79.7">7</text>
<text x="50.7" y="81.5">PWMB</text>
<text x="104.7" y="81.5">SOA</text>
<text x="113.1" y="79.7">15</text>
<text x="47.2" y="86.7">8</text>
<text x="50.7" y="88.5">PWMC</text>
<text x="107" y="88.5">VG</text>
<text x="113.1" y="86.7">14</text>
<text x="357.8" y="92">3</text>
<text x="362.3" y="93.5">D</text>
<text x="372.8" y="93.5">S</text>
<text x="378.9" y="92.4">2</text>
<text x="63.1" y="99.9" transform="rotate(-90 63.1 99.9)">9</text>
<text x="64.9" y="96.4" transform="rotate(-90 64.9 96.4)">SA</text>
<text x="72" y="101.9" transform="rotate(-90 72 101.9)">10</text>
<text x="73.7" y="96.4" transform="rotate(-90 73.7 96.4)">LSS</text>
<text x="80.8" y="101.9" transform="rotate(-90 80.8 101.9)">11</text>
<text x="82.5" y="96.4" transform="rotate(-90 82.5 96.4)">SB</text>
<text x="89.6" y="101.9" transform="rotate(-90 89.6 101.9)">12</text>
<text x="91.4" y="96.4" transform="rotate(-90 91.4 96.4)">LSS</text>
<text x="98.4" y="101.9" transform="rotate(-90 98.4 101.9)">13</text>
<text x="100.2" y="96.4" transform="rotate(-90 100.2 96.4)">SC</text>
<text x="368.3" y="106.8" transform="rotate(-90 368.3 106.8)">1</text>
<text x="369.7" y="102.3" transform="rotate(-90 369.7 102.3)">G</text>
<text x="71.9" y="153.8">2</text>
<text x="71.9" y="150.2">1</text>
<text x="75.4" y="155.5">OUT</text>
<text x="75.4" y="152">VIN</text>
<text x="71.9" y="160.8">4</text>
<text x="71.9" y="164.4">5</text>
<text x="75.4" y="166.1">ON#/OFF</text>
<text x="75.4" y="162.6">FB</text>
<text x="79.4" y="227.9">4</text>
<text x="52.7" y="231.4">3</text>
<text x="57.1" y="232.8">In</text>
<text x="70.6" y="229.3">TAB</text>
<text x="71.1" y="232.8">Out</text>
<text x="79.4" y="231.4">2</text>
<text x="176.1" y="233.7" transform="rotate(-90 176.1 233.7)">8</text>
<text x="179.6" y="233.7" transform="rotate(-90 179.6 233.7)">7</text>
<text x="183" y="233.4" transform="rotate(-90 183 233.4)">6</text>
<text x="186.7" y="233.5" transform="rotate(-90 186.7 233.5)">5</text>
<text x="190.2" y="233.5" transform="rotate(-90 190.2 233.5)">4</text>
<text x="193.7" y="233.5" transform="rotate(-90 193.7 233.5)">3</text>
<text x="197.2" y="233.5" transform="rotate(-90 197.2 233.5)">2</text>
<text x="200.7" y="233.5" transform="rotate(-90 200.7 233.5)">1</text>
<text x="218.4" y="233.5" transform="rotate(-90 218.4 233.5)">18</text>
<text x="221.9" y="233.5" transform="rotate(-90 221.9 233.5)">17</text>
<text x="225.4" y="233.5" transform="rotate(-90 225.4 233.5)">16</text>
<text x="229" y="233.5" transform="rotate(-90 229 233.5)">15</text>
<text x="232.5" y="233.5" transform="rotate(-90 232.5 233.5)">14</text>
<text x="236" y="233.5" transform="rotate(-90 236 233.5)">13</text>
<text x="239.6" y="233.7" transform="rotate(-90 239.6 233.7)">12</text>
<text x="243.1" y="233.7" transform="rotate(-90 243.1 233.7)">11</text>
<text x="66.7" y="239" transform="rotate(-90 66.7 239)">1</text>
<text x="68.1" y="234.6" transform="rotate(-90 68.1 234.6)">GND</text>
<text x="177.5" y="244.3" transform="rotate(-90 177.5 244.3)">AREF</text>
<text x="181" y="243.4" transform="rotate(-90 181 243.4)">GND</text>
<text x="198.6" y="240.5" transform="rotate(-90 198.6 240.5)">D9</text>
<text x="202.1" y="240.5" transform="rotate(-90 202.1 240.5)">D8</text>
<text x="219.8" y="240.4" transform="rotate(-90 219.8 240.4)">D7</text>
<text x="223.3" y="240.4" transform="rotate(-90 223.3 240.4)">D6</text>
<text x="226.8" y="240.4" transform="rotate(-90 226.8 240.4)">D5</text>
<text x="230.4" y="240.4" transform="rotate(-90 230.4 240.4)">D4</text>
<text x="233.9" y="240.4" transform="rotate(-90 233.9 240.4)">D3</text>
<text x="237.4" y="240.4" transform="rotate(-90 237.4 240.4)">D2</text>
<text x="184.5" y="250.4" transform="rotate(-90 184.5 250.4)">D13/SCK</text>
<text x="195.1" y="248.3" transform="rotate(-90 195.1 248.3)">D10/SS</text>
<text x="241" y="246.2" transform="rotate(-90 241 246.2)">D1/TX</text>
<text x="244.5" y="246.4" transform="rotate(-90 244.5 246.4)">D0/RX</text>
<text x="188.1" y="252.6" transform="rotate(-90 188.1 252.6)">D12/MISO</text>
<text x="191.6" y="252.6" transform="rotate(-90 191.6 252.6)">D11/MOSI</text>
<text x="319.3" y="262.8">8</text>
<text x="319.3" y="259.3">9</text>
<text x="319.3" y="269.8">6</text>
<text x="319.3" y="266.3">7</text>
<text x="319.3" y="273.4">5</text>
<text x="319.3" y="280.4">3</text>
<text x="319.3" y="276.9">4</text>
<text x="191.5" y="287.4" transform="rotate(-90 191.5 287.4)">IOREF</text>
<text x="195" y="287.4" transform="rotate(-90 195 287.4)">RESET</text>
<text x="198.6" y="287.4" transform="rotate(-90 198.6 287.4)">3V3</text>
<text x="202.1" y="287.4" transform="rotate(-90 202.1 287.4)">5V</text>
<text x="205.6" y="287.4" transform="rotate(-90 205.6 287.4)">GND</text>
<text x="209.2" y="287.5" transform="rotate(-90 209.2 287.5)">GND</text>
<text x="212.7" y="287.5" transform="rotate(-90 212.7 287.5)">VIN</text>
<text x="230.3" y="287.6" transform="rotate(-90 230.3 287.6)">A0</text>
<text x="233.8" y="287.6" transform="rotate(-90 233.8 287.6)">A1</text>
<text x="237.4" y="287.6" transform="rotate(-90 237.4 287.6)">A2</text>
<text x="240.9" y="287.6" transform="rotate(-90 240.9 287.6)">A3</text>
<text x="244.4" y="287.6" transform="rotate(-90 244.4 287.6)">A4/SDA</text>
<text x="247.9" y="287.6" transform="rotate(-90 247.9 287.6)">A5/SCL</text>
<text x="319.3" y="287.5">1</text>
<text x="319.3" y="284">2</text>
<text x="190.1" y="293.9" transform="rotate(-90 190.1 293.9)">26</text>
<text x="193.6" y="293.9" transform="rotate(-90 193.6 293.9)">27</text>
<text x="197.2" y="293.9" transform="rotate(-90 197.2 293.9)">28</text>
<text x="200.7" y="293.9" transform="rotate(-90 200.7 293.9)">29</text>
<text x="204.2" y="293.9" transform="rotate(-90 204.2 293.9)">30</text>
<text x="207.8" y="294" transform="rotate(-90 207.8 294)">31</text>
<text x="211.3" y="294" transform="rotate(-90 211.3 294)">32</text>
<text x="228.9" y="294.1" transform="rotate(-90 228.9 294.1)">19</text>
<text x="232.4" y="294.1" transform="rotate(-90 232.4 294.1)">20</text>
<text x="235.9" y="294.1" transform="rotate(-90 235.9 294.1)">21</text>
<text x="239.5" y="294.1" transform="rotate(-90 239.5 294.1)">22</text>
<text x="243" y="294.1" transform="rotate(-90 243 294.1)">23</text>
<text x="246.5" y="294.1" transform="rotate(-90 246.5 294.1)">24</text>
</g>
<g font-size="3.2">
<text x="350.7" y="47.1" transform="rotate(-90 350.7 47.1)">2</text>
<text x="113.1" y="58.5">18</text>
<text x="104.3" y="60.3">GND</text>
<text x="252.3" y="65.2">AGND</text>
<text x="264.9" y="63.8">4</text>
<text x="252.3" y="68.8">AGND</text>
<text x="264.9" y="67.3">8</text>
<text x="264.9" y="70.9">17</text>
<text x="252.3" y="72.3">AGND</text>
<text x="252.3" y="75.8">AGND</text>
<text x="264.9" y="74.4">20</text>
<text x="71.9" y="157.3">3</text>
<text x="75.4" y="159.1">GND</text>
<text x="86.7" y="159.1">GND</text>
<text x="95.4" y="157.3">6</text>
<text x="327.6" y="178.5">2</text>
<text x="327.6" y="174.9">1</text>
<text x="414.1" y="178.5">2</text>
<text x="414.1" y="174.9">1</text>
<text x="327.6" y="182">3</text>
<text x="414.1" y="182">3</text>
<text x="372.2" y="269.8">4</text>
<text x="423.3" y="269.8">4</text>
<text x="372.2" y="273.4">3</text>
<text x="423.3" y="273.4">3</text>
<text x="372.2" y="280.4">1</text>
<text x="372.2" y="276.9">2</text>
<text x="423.3" y="280.4">1</text>
<text x="423.3" y="276.9">2</text>
<text x="179.2" y="306.8" transform="rotate(-90 179.2 306.8)">2</text>
<text x="182.7" y="306.8" transform="rotate(-90 182.7 306.8)">1</text>
</g>
<g font-size="3.2" fill="#f00">
<text x="230.5" y="70.9">5</text>
<text x="230.5" y="74.4">6</text>
<text x="235.7" y="72.3">AVDD</text>
<text x="235.7" y="75.8">AVDD</text>
</g>
<g font-size="3.2" fill="#8d2323">
<text x="397.2" y="226.1">PWR</text>
<text x="397.2" y="229.6">GNDBREAK</text>
<text x="397.2" y="233.1">GND</text>
</g>
</svg>
